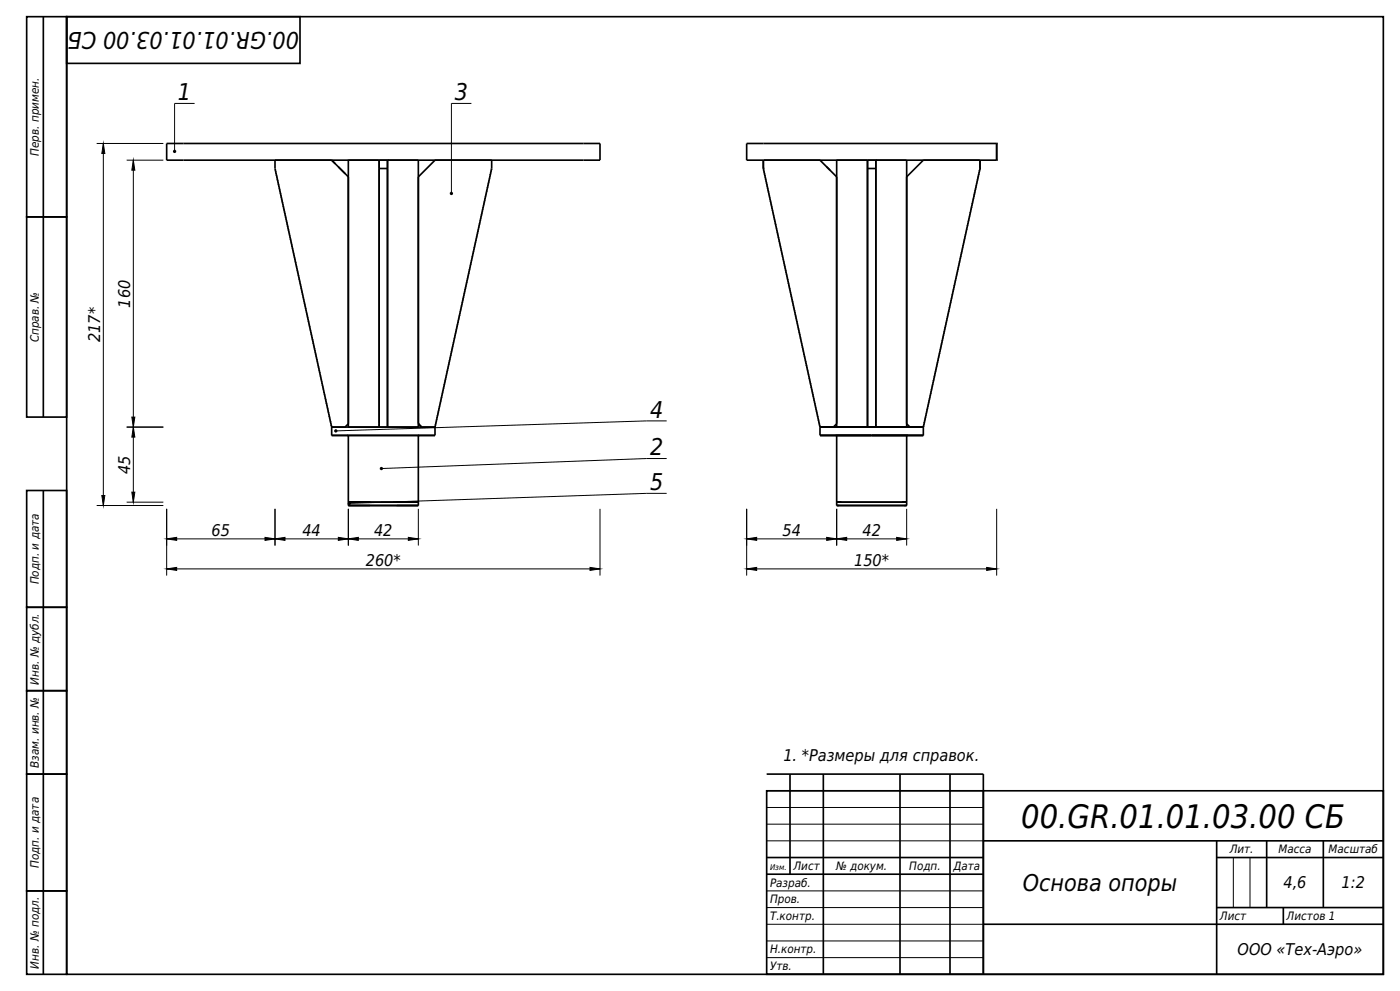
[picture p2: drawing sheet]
<svg xmlns="http://www.w3.org/2000/svg" width="420mm" height="297mm" viewBox="0 0 420 297" stroke-linecap="round" stroke-linejoin="round" font-family="sans-serif">
<g fill="none" stroke="#000" stroke-width=".5">
<path d="M8 5h12v60h-12zM13 5v120M20 5h395v287h-395zM20 5h70v14h-70zM50 43h129.4a.46 .46 0 0 1 .6 0 .46 .46 0 0 1 0 .7v3.5a.5 .5 0 0 1 .1 .5 .5 .5 0 0 1-.5 .3h-128.9a.52 .52 0 0 1-.7 0 .52 .52 0 0 1 0-.8zM82.5 48h17l4.5 4.5a2.27 2.27 0 0 1 .5 2.1v71.7a1.87 1.87 0 0 1-2.6 1.7h-1.5a.72 .72 0 0 1-.8 0 .72 .72 0 0 1-.3-.8l-16.8-76.7zM82.6 50.8v.2M82.7 51.4v.2M82.8 51.9l.1 .2M82.9 52.5l.1 .1M83 53l.1 .2M83.2 53.6v.2"/>
<path d="M83.3 54v.3M83.4 54.7l.1 .1M83.5 55.2l.1 .2M83.7 55.7v.2M83.8 56.3v.2M83.9 56.8v.3M84 57.4v.2M84.1 57.9l.1 .2M84.3 58.5v.2M84.4 58.9v.3M84.5 59.6v.2M99.6 48.1l1 1"/>
<path d="M101.5 50l2.1 2.1M104.5 48h9.1M104.5 47.9v79.4a.54 .54 0 0 0 0 .7 .54 .54 0 0 0 .8 0h8.3M113.7 50.5h2.6M113.7 50.5v76.7a.51 .51 0 0 0 .1 .7 .51 .51 0 0 0 .6 .1h1.9M113.7 48.1v79.8M116.2 53h.1M116.3 48h-1.7a.53 .53 0 0 0-.7 0 .53 .53 0 0 0-.2 .6v1.9M116.3 48v2.5M116.3 50.5v77.5M116.3 53v74M116.3 48v5"/>
<path d="M116.3 48h9.2M125.5 48.1v79.8M145.4 59.9v.2M145.6 59.4l-.1 .2M145.7 58.9l-.1 .1M145.8 58.3v.2M145.9 57.8v.2M146 57.1v.3M146.1 56.7v.1M146.3 56.1l-.1 .2M146.4 55.5l-.1 .2M146.5 55v.2"/>
<path d="M146.6 54.4v.3M146.7 53.9v.2M146.9 53.4l-.1 .1M147 52.9l-.1 .1M147.1 52.2v.3M147.2 51.8v.1M147.4 51.2l-.1 .2M147.5 50.6l-.1 .2M229 48.1v2.4M229 50.5l17 77.5M229 50.5v.1M229.1 48h16.2a2.24 2.24 0 0 1 1.8 1.1l3.4 3.4a2.27 2.27 0 0 1 .5 2.1v71.7a1.87 1.87 0 0 1-2.6 1.7h-2.4"/>
<path d="M229.1 50.9v.2M229.2 51.4l.1 .2M229.3 52.1l.1 .1M229.4 52.5l.1 .2M229.6 53.1v.2M229.7 53.6v.3M229.8 54.2v.2M229.9 54.8l.1 .1M230 55.3l.1 .2M230.2 55.8v.2M230.3 56.3v.3M230.4 57l.1 .1"/>
<path d="M230.5 57.4l.1 .2M230.7 58v.2M230.8 58.6v.2M230.9 59.1v.2M231 59.7l.1 .1M248 50l1 1M251 48h9.2M251 47.9v79.4a.6 .6 0 0 0 .1 .7 .6 .6 0 0 0 .8 0h8.3M260.2 50.5h2.5M260.2 50.5v76.7a.51 .51 0 0 0 .1 .7 .51 .51 0 0 0 .6 .1h1.8M260.2 53v74M260.2 48.1v4.9"/>
<path d="M260.2 53h.1M262.7 53h.1M262.7 48h9.2M262.7 48h-1.6a.53 .53 0 0 0-.7 0 .53 .53 0 0 0-.2 .6v1.9M262.7 48v2.5M262.7 50.5v77.5M262.7 53v74M262.7 48v5M272 48.1v79.8M291.9 59.8v.2M292.1 59.4l-.1 .1M292.2 58.7l-.1 .2"/>
<path d="M292.3 58.1v.3M292.4 57.6v.3M292.6 57.1l-.1 .2M292.7 56.6l-.1 .1M292.8 56l-.1 .2M292.9 55.5v.2M293 54.9v.2M293.1 54.4v.2M293.3 53.8l-.1 .2M293.4 53.2v.3M293.5 52.7v.3M293.6 52.1v.3"/>
<path d="M293.7 51.6v.2M293.9 51.1l-.1 .2M293.9 48h-16.2a2.24 2.24 0 0 0-1.8 1.1l-3.4 3.4a2.27 2.27 0 0 0-.5 2.1v71.7a1.87 1.87 0 0 0 2.6 1.7h2.4M294 48.1v2.4M294 50.5l-17 77.5M294 50.5l-.1 .2M299 48h.1M299 43h.1M299 43h-74.3a.52 .52 0 0 0-.7 0 .52 .52 0 0 0 0 .7v3.7a.57 .57 0 0 0 .2 .6 .57 .57 0 0 0 .7 0h74.1M299 43v5M8 65h12v60h-12zM84.6 60.1l.1 .2"/>
<path d="M84.7 60.7l.1 .1M84.9 61.2v.2M85 61.7v.3M85.1 62.3v.2M85.2 62.8l.1 .2M85.3 63.5l.1 .1M85.4 63.9l.1 .2M85.6 64.5v.2M85.7 65v.3M85.8 65.6v.2M85.9 66.2l.1 .1M86 66.7l.1 .2"/>
<path d="M86.2 67.2v.2M86.3 67.7v.3M86.4 68.4l.1 .1M86.5 68.8l.1 .2M86.7 69.4v.2M86.8 70v.2M86.9 70.5v.2M87 71.1l.1 .1M87.1 71.6l.1 .2M87.2 72.2l.1 .1M87.4 72.6v.3M87.5 73.3v.2"/>
<path d="M87.6 73.7v.3M87.7 74.4l.1 .1M87.9 74.9v.2M88 75.4v.2M88.1 76v.2M88.2 76.5l.1 .2M88.3 77.1l.1 .1M88.4 77.6l.1 .2M88.6 78.2v.2M88.7 78.6v.3M88.8 79.3l.1 .1M88.9 79.9l.1 .1"/>
<path d="M141.1 79.6v.2M141.2 79v.3M141.3 78.5v.2M141.5 78l-.1 .1M141.6 77.5l-.1 .1M141.7 76.8v.3M141.8 76.4v.1M142 75.8l-.1 .2M142.1 75.3l-.1 .1M142.2 74.7v.2M142.3 74.1v.3M142.4 73.6v.2"/>
<path d="M142.6 73.1l-.1 .1M142.7 72.6l-.1 .1M142.8 71.9v.3M142.9 71.5v.1M143 70.8v.3M143.1 70.3v.2M143.3 69.8l-.1 .1M143.4 69.2l-.1 .2M143.5 68.7v.2M143.6 68.1v.2M143.7 67.6v.2M143.9 67l-.1 .2"/>
<path d="M144 66.6v.1M144.1 65.9v.3M144.2 65.4v.2M144.4 64.9l-.1 .1M144.5 64.3l-.1 .2M144.6 63.8l-.1 .1M144.7 63.2v.2M144.8 62.7v.2M145 62.1l-.1 .2M145.1 61.7h-.1M145.2 61l-.1 .2M145.3 60.4v.3"/>
<path d="M231.1 60.2l.1 .2M231.2 60.8l.1 .1M231.4 61.2v.3M231.5 61.9v.2M231.6 62.3v.3M231.7 63l.1 .1M231.9 63.5v.2M232 64v.2M232.1 64.6v.2M232.2 65.1l.1 .2M232.3 65.7l.1 .1M232.4 66.2l.1 .2"/>
<path d="M232.6 66.8v.2M232.7 67.2v.3M232.8 67.9v.2M232.9 68.5l.1 .1M233 69l.1 .1M233.2 69.5v.2M233.3 70v.3M233.4 70.6v.2M233.5 71.1l.1 .2M233.7 71.7v.2M233.7 72.2l.1 .2M233.9 72.8v.2"/>
<path d="M234 73.4l.1 .1M234.1 73.9l.1 .1M234.3 74.4v.2M234.4 74.9v.3M234.5 75.5v.2M234.6 76v.3M234.7 76.7l.1 .1M234.9 77.2v.1M235 77.7v.2M235.1 78.3v.2M235.2 78.8v.2M235.3 79.4l.1 .1"/>
<path d="M235.4 79.9l.1 .2M287.6 79.5v.2M287.7 79v.2M287.9 78.4l-.1 .2M288 78v.1M288.1 77.3v.3M288.2 76.7v.3M288.4 76.3l-.1 .1M288.5 75.7l-.1 .2M288.6 75.2l-.1 .1M288.7 74.6v.2M288.8 74.1v.2"/>
<path d="M289 73.5l-.1 .2M289.1 73.1h-.1M289.2 72.4l-.1 .2M289.3 71.8v.3M289.4 71.3v.2M289.6 70.8l-.1 .2M289.7 70.3l-.1 .1M289.8 69.7v.2M289.9 69.2v.2M290 68.5v.3M290.1 68.1v.1M290.3 67.5l-.1 .2"/>
<path d="M290.4 66.9l-.1 .2M290.5 66.4v.2M290.6 65.8v.3M290.7 65.3v.2M290.9 64.8l-.1 .1M291 64.3l-.1 .1M291.1 63.6v.3M291.2 63.2v.1M291.4 62.6l-.1 .2M291.5 62l-.1 .2M291.6 61.5v.2M291.7 60.9v.3"/>
<path d="M291.8 60.4v.2M89 80.4l.1 .1M89.2 80.9v.2M89.3 81.4v.3M89.4 82v.2M89.5 82.5l.1 .2M89.7 83.1v.2M89.7 83.6l.1 .2M89.9 84.2v.2M90 84.8l.1 .1M90.1 85.3l.1 .1M90.3 85.8v.2"/>
<path d="M90.4 86.3v.3M90.5 86.9v.2M90.6 87.4v.3M90.7 88.1l.1 .1M90.9 88.6v.1M91 89.1v.2M91.1 89.7v.2M91.2 90.2v.2M91.3 90.8l.1 .1M91.4 91.3l.1 .2M91.6 91.8v.2M91.7 92.3v.3"/>
<path d="M91.8 93l.1 .1M91.9 93.6h.1M92.1 94v.2M92.2 94.6v.2M92.3 95.1v.2M92.4 95.7v.2M92.5 96.2l.1 .2M92.6 96.8l.1 .1M92.8 97.2v.3M92.9 97.8v.3M93 98.5l.1 .1M93.1 99l.1 .1"/>
<path d="M93.3 99.5v.2M136.7 99.9l-.1 .1M136.8 99.3l-.1 .2M136.9 98.8v.2M137 98.2v.2M137.2 97.7l-.1 .2M137.3 97.2l-.1 .1M137.4 96.5v.3M137.5 96.1v.2M137.6 95.4v.3M137.7 94.9v.2M137.9 94.4l-.1 .2"/>
<path d="M138 93.9l-.1 .1M138.1 93.3v.2M138.2 92.7v.3M138.3 92.2v.2M138.5 91.6l-.1 .2M138.6 91.2l-.1 .1M138.7 90.5v.3M138.8 90v.2M139 89.5l-.1 .2M139.1 89l-.1 .1M139.2 88.4v.2M139.3 87.8v.3"/>
<path d="M139.4 87.3v.2M139.6 86.7l-.1 .2M139.7 86.3l-.1 .1M139.8 85.6l-.1 .2M139.9 85.1v.2M140 84.5v.3M140.1 84v.2M140.3 83.5l-.1 .1M140.4 82.9l-.1 .2M140.5 82.4v.2M140.6 81.7v.3M140.7 81.3v.2"/>
<path d="M140.9 80.7l-.1 .2M141 80.2v.2M235.6 80.4v.2M235.7 80.9v.3M235.8 81.5l.1 .2M235.9 82.2l.1 .1M236.1 82.6v.2M236.2 83.2v.2M236.3 83.7v.3M236.4 84.3v.2M236.5 84.8l.1 .2M236.6 85.4l.1 .2"/>
<path d="M236.8 85.8v.3M236.9 86.4v.3M237 87.1l.1 .1M237.1 87.6l.1 .1M237.3 88.1v.2M237.4 88.6v.3M237.5 89.2v.2M237.6 89.7l.1 .2M237.7 90.3l.1 .2M237.8 90.8l.1 .2M238 91.3v.3M238.1 92v.2"/>
<path d="M238.2 92.5v.2M238.3 93.1l.1 .1M238.4 93.6l.1 .2M238.6 94.1v.2M238.7 94.6v.3M238.8 95.2l.1 .2M238.9 95.9h.1M239 96.3l.1 .2M239.2 96.9v.2M239.3 97.4v.2M239.4 98l.1 .1M239.5 98.5l.1 .2"/>
<path d="M239.6 99.1l.1 .1M239.8 99.5v.3M283.2 99.8v.2M283.3 99.2v.3M283.4 98.7v.2M283.6 98.1l-.1 .2M283.7 97.7l-.1 .1M283.8 97l-.1 .2M283.9 96.5v.2M284 95.9v.2M284.2 95.4l-.1 .2M284.3 94.9l-.1 .1"/>
<path d="M284.4 94.3v.2M284.5 93.8v.2M284.6 93.1v.3M284.7 92.7v.1M284.9 92.1l-.1 .2M285 91.6v.2M285.1 91v.2M285.2 90.4v.3M285.3 89.9v.2M285.5 89.4l-.1 .1M285.6 88.9l-.1 .1M285.7 88.2v.3"/>
<path d="M285.8 87.8v.1M286 87.2l-.1 .2M286.1 86.7l-.1 .1M286.2 86.1v.2M286.3 85.5v.3M286.4 85v.2M286.6 84.5l-.1 .1M286.7 84l-.1 .1M286.8 83.3v.3M286.9 82.9v.1M287 82.2v.3M287.1 81.7v.2"/>
<path d="M287.3 81.2l-.1 .1M287.4 80.6l-.1 .2M287.5 80.1v.2M93.4 100v.3M93.5 100.6v.2M93.6 101.1l.1 .2M93.7 101.7l.1 .2M93.8 102.2l.1 .2M94 102.7v.3M94.1 103.4v.2M94.2 103.9v.2M94.3 104.5l.1 .1"/>
<path d="M94.4 105l.1 .2M94.6 105.5v.2M94.7 106v.3M94.8 106.6l.1 .2M94.9 107.3h.1M95 107.7l.1 .2M95.2 108.3v.2M95.3 108.8v.2M95.4 109.4l.1 .1M95.5 109.9l.1 .2M95.7 110.4v.2M95.8 110.9v.3"/>
<path d="M95.9 111.5v.3M96 112.2v.1M96.1 112.6l.1 .2M96.3 113.2v.2M96.4 113.7v.2M96.5 114.3v.2M96.6 114.8l.1 .2M96.7 115.4l.1 .1M96.8 115.9l.1 .2M97 116.4v.3M97.1 117.1v.1M97.2 117.5l.1 .2"/>
<path d="M97.3 118.2l.1 .1M97.4 118.7l.1 .1M97.6 119.2v.2M97.7 119.7v.3M132.4 119.6l-.1 .1M132.5 119l-.1 .2M132.6 118.5v.2M132.7 117.9v.2M132.8 117.4v.2M132.9 116.8v.2M133.1 116.2l-.1 .2M133.2 115.8l-.1 .1"/>
<path d="M133.3 115.1v.3M133.4 114.6v.2M133.6 114.1l-.1 .2M133.7 113.6l-.1 .1M133.8 113v.2M133.9 112.5v.2M134 111.9v.2M134.2 111.3l-.1 .2M134.3 110.9l-.1 .1M134.4 110.2l-.1 .2M134.5 109.7v.2M134.6 109.1v.3"/>
<path d="M134.7 108.6v.2M134.9 108.1l-.1 .1M135 107.6l-.1 .1M135.1 107v.2M135.2 106.3v.3M135.3 105.9v.2M135.5 105.3l-.1 .2M135.6 104.8v.2M135.7 104.2v.3M135.8 103.7v.2M136 103.2l-.1 .1M136.1 102.7l-.1 .1"/>
<path d="M136.2 102.1l-.1 .1M136.3 101.4v.3M136.4 101v.2M136.6 100.4l-.1 .2M239.9 100.1v.3M240 100.8v.1M240.1 101.2l.1 .2M240.3 101.8v.2M240.4 102.3v.2M240.5 102.9v.2M240.6 103.4l.1 .2M240.7 104l.1 .1"/>
<path d="M240.8 104.5l.1 .2M241 105v.3M241.1 105.7v.1M241.2 106.1l.1 .2M241.3 106.8l.1 .1M241.4 107.3l.1 .1M241.6 107.8v.2M241.7 108.3v.3M241.8 108.9v.2M241.9 109.4l.1 .2M242 110l.1 .2M242.2 110.6v.1"/>
<path d="M242.3 111v.3M242.4 111.7l.1 .1M242.5 112.2l.1 .1M242.7 112.7v.2M242.8 113.2v.3M242.9 113.8v.2M243 114.4v.2M243.1 114.9l.1 .2M243.3 115.5v.1M243.4 115.9v.3M243.5 116.6v.2M243.6 117.1v.2"/>
<path d="M243.7 117.7l.1 .1M243.8 118.2l.1 .2M244 118.7v.2M244.1 119.3v.2M244.2 119.8l.1 .2M278.9 119.5l-.1 .1M279 119l-.1 .1M279.1 118.4v.2M279.2 117.7v.3M279.3 117.3v.2M279.5 116.7l-.1 .2M279.6 116.2v.2"/>
<path d="M279.7 115.6v.3M279.8 115.1v.2M280 114.6l-.1 .1M280.1 114l-.1 .2M280.2 113.5l-.1 .1M280.3 112.8v.3M280.4 112.4v.2M280.6 111.8l-.1 .2M280.7 111.3l-.1 .1M280.8 110.7l-.1 .2M280.9 110.2v.2M281 109.6v.2"/>
<path d="M281.2 109.1l-.1 .2M281.3 108.6l-.1 .1M281.4 107.9v.3M281.5 107.5v.2M281.6 106.8v.3M281.7 106.3v.2M281.9 105.8l-.1 .2M282 105.3l-.1 .1M282.1 104.7v.2M282.2 104.1v.3M282.3 103.6v.2M282.5 103l-.1 .2"/>
<path d="M282.6 102.6l-.1 .1M282.7 101.9v.3M282.8 101.4v.2M283 100.9l-.1 .2M283.1 100.4l-.1 .1M97.8 120.3v.2M97.9 120.8l.1 .2M98 121.4l.1 .2M98.2 122v.1M98.3 122.4v.3M98.4 123.1l.1 .1M98.5 123.6l.1 .1"/>
<path d="M98.7 124.1v.2M98.8 124.6v.3M98.9 125.2v.2M99 125.8l.1 .1M99.1 126.3l.1 .2M99.3 126.9v.1M99.4 127.3v.3M99.5 130.5h31M99.5 128h31M99.5 128v2.5M99.5 128h.1M104.5 130.4v21.1"/>
<path d="M116.2 127h.1M116.3 127v1M116.3 128h9.2M125.5 130.5v21M125.5 127v-74l4.5-4.5a2.26 2.26 0 0 1 2.1-.5h14.6a.53 .53 0 0 1 .6 0 .53 .53 0 0 1 .2 .6v1.9l-17 77.5M125.5 127l.5 .5a2.25 2.25 0 0 0 2.1 .5h2.4M125.5 127l.9 .9M130.5 128v2.5M130.6 127.8l-.1 .2M130.7 127.3l-.1 .1M130.8 126.7v.2M130.9 126.2v.1"/>
<path d="M131 125.6v.2M131.2 125l-.1 .2M131.3 124.5l-.1 .1M131.4 123.9l-.1 .2M131.5 123.4v.2M131.6 122.8v.2M131.7 122.3v.2M131.9 121.8l-.1 .1M132 121.3v.1M132.1 120.7v.2M132.2 120v.3M244.3 120.5h.1"/>
<path d="M244.4 120.9l.1 .2M244.6 121.5v.2M244.7 122v.2M244.8 122.6v.2M244.9 123.1l.1 .2M245 123.7l.1 .1M245.2 124.2v.2M245.3 124.7v.3M245.4 125.4v.1M245.5 125.8l.1 .2M245.7 126.4v.2M245.8 126.9v.2"/>
<path d="M245.9 127.5v.2M246 128v2.5M246 130.5h15.5zM246 128h15.5zM250.9 130.5h-.1h10.7M251 130.4v21.1M260.2 127v.9M260.2 127h.1M261.5 130.5h10.7h-.2v21M261.5 130.5h15.5h-15.4M261.5 128h15.5zM262.7 127h.1"/>
<path d="M262.7 128h9.2M262.7 127v1M277 128v2.5M277.1 127.6l-.1 .2M277.2 127.2l-.1 .1M277.3 126.5v.3M277.4 126v.2M277.6 125.5l-.1 .2M277.7 125l-.1 .1M277.8 124.4v.2M277.9 123.9v.2M278 123.3v.2"/>
<path d="M278.2 122.7l-.1 .2M278.3 122.3l-.1 .1M278.4 121.6l-.1 .2M278.5 121.1v.2M278.6 120.5v.3M278.7 120v.2M8 147h12v35h-12zM13 147v145M104.5 151.5h21zM109.7 150.5h-5.2h21h-5.3M111.1 150.5h-6.6h21h-6.6M251 151.5h21z"/>
<path d="M251.7 150.5h-.7h21h-.8M252.4 150.5h-1.4h21h-1.3M8 182h12v25h-12zM8 207h12v25h-12zM8 232h12v35h-12zM230 237h185v55h-185zM230 232h65v60M237 232v30M247 232v60M270 232v60M285 232v60M230 257h65"/>
<path d="M295 252h120M365 257h50M365 252v40M380 252v20M397 252v20M8 267h12v25h-12zM230 262h65M295 277h120M365 272h50M385 272v5"/>
</g>
<g fill="none" stroke="#000" stroke-width=".3">
<path d="M58.4 31h-6v14.4M141.4 31h-6v27M29 43h20M31 43v108.5M38 48h11M40 48v102.5M38 128h11M200 126.1h-6l-93.3 3M200 137.4h-6l-79.6 3M29 151.5h20M38 150.5h11M50 152.5v20"/>
<path d="M82.5 152.5v11M104.5 152.5v11M125.5 152.5v11M180 152.5v20M200 147.9h-6l-89.2 3M224 152.5v20M251 152.5v11M272 152.5v11M299 152.5v20M50 161.5h75.5M50 170.5h130M224 161.5h48"/>
<path d="M224 170.5h75M230 237h65M230 252h65M230 247h65M230 242h65M370 257v15M375 257v15M230 277h65M230 272h65M230 267h65M230 292h65M230 287h65"/>
<path d="M230 282h65"/>
</g>
<g fill="#000" stroke="#000" stroke-width=".3">
<path d="M31 43l.5 3h-.9zM40 48l.4 3h-.9zM40 128l.4 3h-.9zM39.5 125h.9l-.4 3zM30.6 148.5h.9l-.5 3zM39.5 147.5h.9l-.4 3zM50 161.5l3-.5v.9zM50 170.5l3-.5v.9zM79.5 161l3 .5-3 .4zM82.5 161.5l3-.5v.9zM101.5 161l3 .5-3 .4zM104.5 161.5l3-.5v.9z"/>
<path d="M122.5 161l3 .5-3 .4zM177 170l3 .5-3 .4zM224 161.5l3-.5v.9zM224 170.5l3-.5v.9zM248 161l3 .5-3 .4zM251 161.5l3-.5v.9zM269 161l3 .5-3 .4zM296 170l3 .5-3 .4z"/>
</g>
<g fill="#000">
<circle cx="52.4" cy="45.4" r=".5"/>
<circle cx="135.4" cy="58" r=".5"/>
<circle cx="100.7" cy="129.1" r=".5"/>
<circle cx="104.8" cy="150.9" r=".5"/>
<circle cx="114.4" cy="140.4" r=".5"/>
</g>
<text font-size="9.7" x="306.4" y="248">00.GR.01.01.03.00 СБ</text>
<g font-size="6.9">
<text x="89.7" y="9.5" transform="rotate(-180 89.7 9.5)">00.GR.01.01.03.00 СБ</text>
<text x="53.4" y="30">1</text>
<text x="136.4" y="30">3</text>
<text x="195" y="125.1">4</text>
<text x="195" y="136.4">2</text>
<text x="195" y="146.9">5</text>
<text x="306.8" y="267">Основа опоры</text>
</g>
<g font-size="4.9">
<text x="39" y="92.2" transform="rotate(-90 39 92.2)">160</text>
<text x="30" y="102.5" transform="rotate(-90 30 102.5)">217*</text>
<text x="39" y="142" transform="rotate(-90 39 142)">45</text>
<text x="63.5" y="160.5">65</text>
<text x="90.7" y="160.5">44</text>
<text x="112.2" y="160.5">42</text>
<text x="234.7" y="160.5">54</text>
<text x="258.7" y="160.5">42</text>
<text x="109.7" y="169.5">260*</text>
<text x="256.2" y="169.5">150*</text>
<text x="235" y="228">1. *Размеры для справок.</text>
<text x="385" y="266.3">4,6</text>
<text x="402.5" y="266.3">1:2</text>
<text x="371.3" y="286.3">ООО «Тех-Аэро»</text>
</g>
<g font-size="3.5">
<text x="11.6" y="46.7" transform="rotate(-90 11.6 46.7)">Перв. примен.</text>
<text x="11.6" y="102.6" transform="rotate(-90 11.6 102.6)">Справ. №</text>
<text x="11.6" y="175.1" transform="rotate(-90 11.6 175.1)">Подп. и дата</text>
<text x="11.6" y="205.2" transform="rotate(-90 11.6 205.2)">Инв. № дубл.</text>
<text x="11.6" y="230.1" transform="rotate(-90 11.6 230.1)">Взам. инв. №</text>
<text x="368.9" y="255.8">Лит.</text>
<text x="383.5" y="255.8">Масса</text>
<text x="398.6" y="255.8">Масштаб</text>
<text x="11.6" y="260.1" transform="rotate(-90 11.6 260.1)">Подп. и дата</text>
<text x="238" y="260.8">Лист</text>
<text x="250.8" y="260.8">№ докум.</text>
<text x="272.8" y="260.8">Подп.</text>
<text x="231" y="265.8">Разраб.</text>
<text x="231" y="270.8">Пров.</text>
<text x="231" y="275.8">Т.контр.</text>
<text x="366" y="275.8">Лист</text>
<text x="386" y="275.8">Листов 1</text>
<text x="231" y="285.8">Н.контр.</text>
<text x="11.6" y="290.3" transform="rotate(-90 11.6 290.3)">Инв. № подл.</text>
<text x="231" y="290.8">Утв.</text>
</g>
<text font-size="3.4" x="286" y="260.8">Дата</text>
<text font-size="2.4" x="231" y="260.8">Изм.</text>
</svg>
